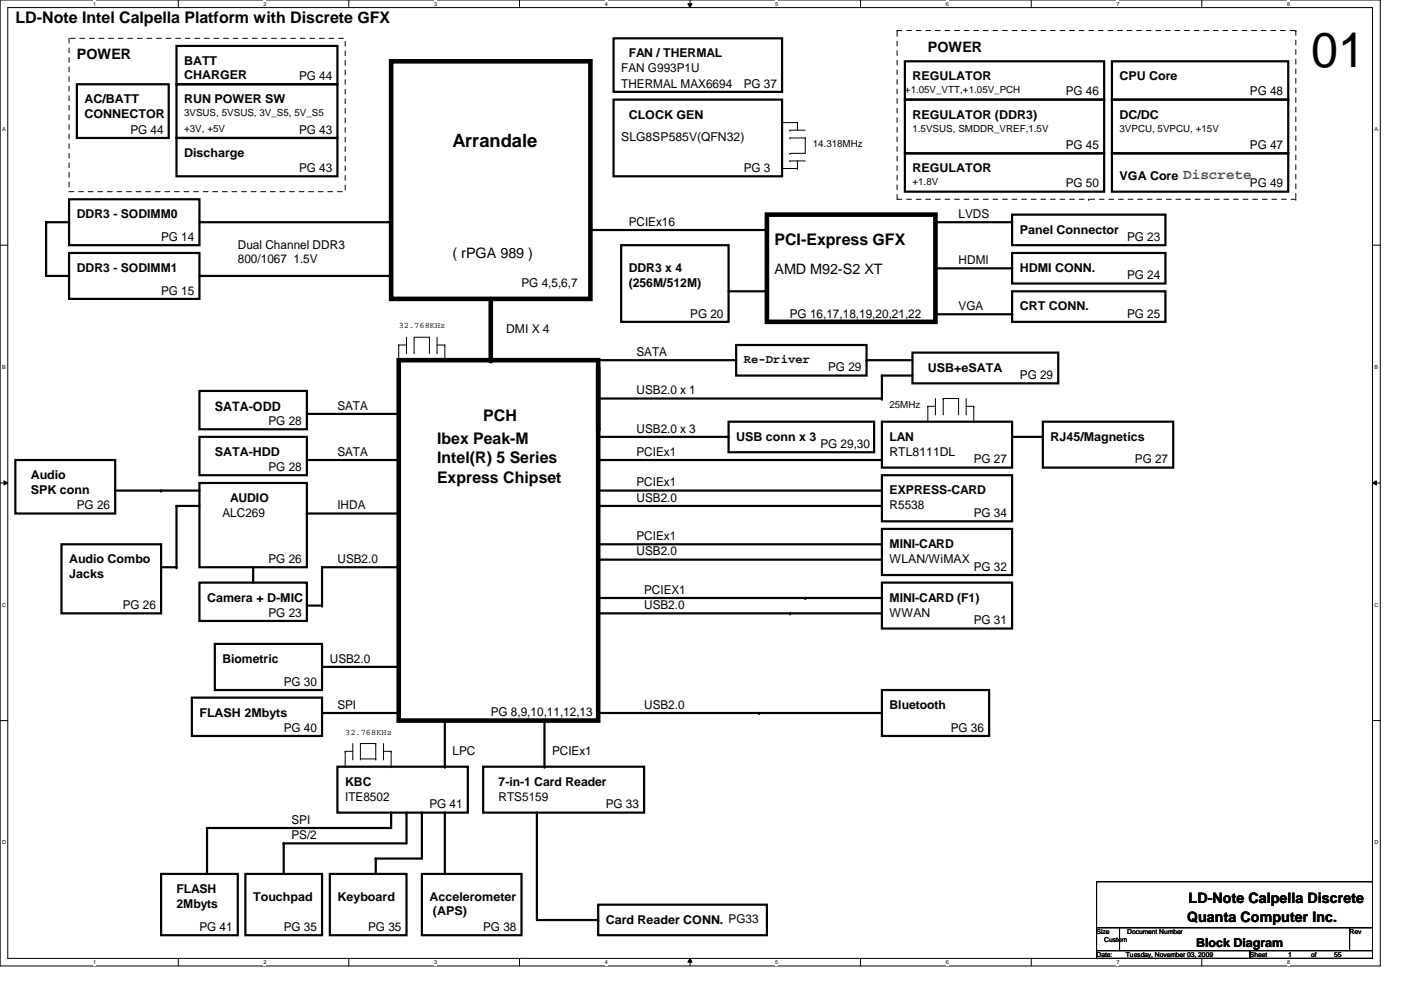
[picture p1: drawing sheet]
<svg xmlns="http://www.w3.org/2000/svg" width="297mm" height="210mm" viewBox="0 0 297 210" stroke-linecap="round" stroke-linejoin="round" font-family="sans-serif">
<path d="M0 0h292.6v204.8h-292.6zM1.6 1.6h289.4v201.6h-289.4z" fill="none" stroke="#000" stroke-width=".21"/>
<g fill="#fff">
<path d="M19.7 .2h.6v1.3h-.6z"/>
<path d="M19.7 203.4h.6v1.3h-.6z"/>
</g>
<path d="M37.8 0v1.6M37.8 203.2v1.6" fill="none" stroke="#000" stroke-width=".21"/>
<g fill="#fff">
<path d="M55.9 .2h.6v1.3h-.6z"/>
<path d="M55.9 203.4h.6v1.3h-.6z"/>
</g>
<path d="M74 0v1.6M74 203.2v1.6" fill="none" stroke="#000" stroke-width=".21"/>
<g fill="#fff">
<path d="M92 .2h.6v1.3h-.6z"/>
<path d="M92 203.4h.6v1.3h-.6z"/>
</g>
<path d="M110.1 0v1.6M110.1 203.2v1.6" fill="none" stroke="#000" stroke-width=".21"/>
<g fill="#fff">
<path d="M128.2 .2h.6v1.3h-.6z"/>
<path d="M128.2 203.4h.6v1.3h-.6z"/>
</g>
<path d="M145.8 .8h.9l-.4 .8zM146.3 0v1.6M146.3 203.2l.4 .8h-.9zM146.3 203.2v1.6" fill="none" stroke="#000" stroke-width=".21"/>
<path d="M145.8 .8h.9l-.4 .8zM146.3 203.2l.4 .8h-.9z" fill="#000"/>
<g fill="#fff">
<path d="M164.4 .2h.6v1.3h-.6z"/>
<path d="M164.4 203.4h.6v1.3h-.6z"/>
</g>
<path d="M182.5 0v1.6M182.5 203.2v1.6" fill="none" stroke="#000" stroke-width=".21"/>
<g fill="#fff">
<path d="M200.5 .2h.6v1.3h-.6z"/>
<path d="M200.5 203.4h.6v1.3h-.6z"/>
</g>
<path d="M218.6 0v1.6M218.6 203.2v1.6" fill="none" stroke="#000" stroke-width=".21"/>
<g fill="#fff">
<path d="M236.7 .2h.6v1.3h-.6z"/>
<path d="M236.7 203.4h.6v1.3h-.6z"/>
</g>
<path d="M254.8 0v1.6M254.8 203.2v1.6" fill="none" stroke="#000" stroke-width=".21"/>
<g fill="#fff">
<path d="M272.9 .2h.6v1.3h-.6z"/>
<path d="M272.9 203.4h.6v1.3h-.6z"/>
<path d="M.5 26.8h.7v1.3h-.7z"/>
<path d="M291.4 26.8h.7v1.3h-.7z"/>
<path d="M.5 77.2h.7v1.3h-.7z"/>
<path d="M291.4 77.2h.7v1.3h-.7z"/>
</g>
<path d="M0 52h1.6M291 52h1.6" fill="none" stroke="#000" stroke-width=".21"/>
<g fill="#fff">
<path d="M.5 127.6h.8v1.3h-.8z"/>
<path d="M291.4 127.6h.8v1.3h-.8z"/>
</g>
<path d="M0 102.4h1.6M.8 101.9l.8 .5-.8 .4zM291 102.4l.8-.5v.9zM291 102.4h1.6" fill="none" stroke="#000" stroke-width=".21"/>
<path d="M.8 101.9l.8 .5-.8 .4zM291 102.4l.8-.5v.9z" fill="#000"/>
<g fill="#fff">
<path d="M.5 178h.8v1.3h-.8z"/>
<path d="M291.4 178h.8v1.3h-.8z"/>
</g>
<g fill="none" stroke="#000" stroke-width=".21">
<path d="M165.8 35.7h.1M165.8 29.3h.1M165.8 26h.1M165.8 35.7h3.3M165.8 29.3v3.2M165.8 26h3.3M167.5 29.3h.1M167.5 32.5h.1M167.5 34.1h.1M167.5 27.6h.1M167.5 29.3h3.2M167.5 34.1h3.2"/>
<path d="M167.5 27.6h3.2M169.1 35.7h.1M169.1 26h.1M169.1 26v1.6M169.1 34.1v1.6M170.7 29.3h.1M170.7 29.3v3.2h-3.2M84.5 76.4h.1M84.5 73.2h.1M84.5 73.2v3.2M84.5 73.2h1.7M86.2 74.8h.1"/>
<path d="M86.2 71.5v3.3M87.8 74.8h.1M87.8 76.4h3.3M91.1 74.8h.1M91.1 76.4h.1M91.1 71.5h.1M91.1 71.5v3.3M91.1 71.5h-3.3v3.3M92.7 74.8h.1M92.7 73.2h1.6M92.7 71.5v3.3M94.3 73.2h.1"/>
<path d="M94.3 76.4h.1M94.3 73.2v3.2M196.7 86.1h.1M196.7 89.4h.1M196.7 86.1h1.6M196.7 86.1v3.3M198.3 87.8h.1M198.3 84.5v3.3M200 87.8h.1M200 84.5h.1M200 84.5v3.3M200 84.5h3.2v3.3"/>
<path d="M203.2 87.8h.1M204.8 87.8h.1M204.8 86.1h1.7M204.8 84.5v3.3M206.5 89.4h.1M206.5 86.1h.1M206.5 86.1v3.3M0 152.8h1.6M73.2 159.3h.1M73.2 159.3v3.3M73.2 159.3h1.6M74.8 157.6v3.3"/>
<path d="M79.7 157.6h.1M79.7 157.6v3.3M79.7 157.6h-3.3v3.3M81.3 159.3h1.6M81.3 157.6v3.3M82.9 159.3h.1M82.9 159.3v3.3M291 152.8h1.6M73.2 162.6h.1M74.8 160.9h.1M76.4 160.9h.1M76.4 160.9h3.3"/>
<path d="M79.7 160.9h.1M81.3 160.9h.1M82.9 162.6h.1M232.5 186.9h58.5v9.8h-58.5zM232.5 196.7h4.9v4.8h-4.9zM237.4 196.7h48.7v4.8h-48.7zM286.1 196.7h4.9v4.8h-4.9zM232.5 201.5h32.5v1.7h-32.5zM265 201.5h26v1.7h-26z"/>
</g>
<path d="M82.9 13h42.3v50.4h-42.3zM162.6 45.5h35.7v22.7h-35.7zM84.5 76.4h42.3v76.4h-42.3zM104.1 63.4v13M126.8 78v13" fill="none" stroke="#000" stroke-width=".97"/>
<g fill="none" stroke="#000" stroke-width=".47">
<path d="M16.3 17.9h19.5v11.4h-19.5zM37.4 9.7h34.1v8.2h-34.1zM37.4 17.9h34.1v11.4h-34.1zM130.1 8.1h35.7v11.4h-35.7zM191.9 13h42.2v8.1h-42.2zM235.8 13h37.3v8.1h-37.3zM37.4 29.3h34.1v8.1h-34.1zM130.1 21.1h35.7v16.3h-35.7zM191.9 21.1h42.2v11.4h-42.2zM191.9 32.5h42.2v8.1h-42.2zM235.8 21.1h37.3v11.4h-37.3zM235.8 32.5h37.3v8.1h-37.3z"/>
<path d="M14.6 53.6h27.7v9.8h-27.7zM14.6 42.2h27.7v9.8h-27.7zM14.6 47.1h-4.8v11.4h4.8M42.3 47.1h40.6M42.3 58.5h40.6M125.2 48.8h37.4M131.7 52h22.8v16.2h-22.8zM198.3 47.1h16.3M198.3 56.9h16.3M214.6 45.5h32.5v6.5h-32.5zM214.6 53.6h32.5v6.5h-32.5zM154.5 61.8h8.1"/>
<path d="M156.1 73.2h27.6v6.4h-27.6zM156.1 76.4h-29.3v8.1h60.2v-4.9h6.5M183.7 76.4h9.8M193.5 74.8h30.9v6.5h-30.9zM198.3 66.6h16.3M214.6 61.8h32.5v6.4h-32.5zM3.3 97.5h21.1v11.4h-21.1zM42.3 92.6h22.8v8.2h-22.8zM42.3 82.9h22.8v8.1h-22.8zM65.1 97.5h19.4M65.1 87.8h19.4M126.8 97.5h60.2"/>
<path d="M126.8 92.6h27.7M154.5 89.4h30.8v6.5h-30.8zM187 89.4h27.6v9.7h-27.6zM214.6 92.6h6.5M221.1 89.4h27.6v9.7h-27.6zM13 115.4h21.2v14.6h-21.2zM24.4 104h17.9M42.3 102.4h22.8v17.9h-22.8zM42.3 107.3h-4.9v13h-3.2M65.1 108.9h19.4M126.8 107.3h60.2M126.8 104h60.2"/>
<path d="M126.8 118.7h60.2M126.8 115.4h60.2M187 112.1h27.6v9.8h-27.6zM187 100.8h27.6v9.7h-27.6zM42.3 123.5h22.8v8.2h-22.8zM45.5 136.5h22.8v9.8h-22.8zM53.7 120.3v3.2M84.5 120.3h-16.2v8.1h-3.2M126.8 130h60.2M126.8 126.8h60.2M187 123.5h27.6v9.8h-27.6zM40.7 147.9h27.6v8.1h-27.6z"/>
<path d="M68.3 151.2h16.2M68.3 141.4h16.2M94.3 152.8v9.8M115.4 152.8v9.8M126.8 151.2h60.2M187 146.3h22.7v9.7h-22.7zM71.5 162.6h27.7v9.7h-27.7zM82.9 172.3v3.3h-39v9.7M86.2 172.3v6.5h-26v6.5M89.4 172.3v9.7h-9.7v3.3M94.3 172.3v13M102.4 162.6h34.2v9.7h-34.2z"/>
<path d="M113.8 172.3v22.8h13M34.2 185.3h16.2v13h-16.2zM52 185.3h16.3v13h-16.3zM69.9 185.3h16.3v13h-16.3zM89.4 185.3h21.2v13h-21.2zM126.8 191.8h35.8v6.5h-35.8z"/>
</g>
<g fill="#000">
<circle cx="9.8" cy="47.1" r=".23"/>
<circle cx="14.6" cy="47.1" r=".23"/>
<circle cx="14.6" cy="58.5" r=".23"/>
<circle cx="82.9" cy="58.5" r=".23"/>
<circle cx="82.9" cy="47.1" r=".23"/>
<circle cx="125.2" cy="48.8" r=".23"/>
<circle cx="198.3" cy="47.1" r=".23"/>
<circle cx="198.3" cy="56.9" r=".23"/>
<circle cx="104.1" cy="76.4" r=".49"/>
<circle cx="126.8" cy="76.4" r=".23"/>
<circle cx="162.6" cy="61.8" r=".23"/>
<circle cx="183.7" cy="76.4" r=".23"/>
<circle cx="187" cy="79.6" r=".23"/>
<circle cx="214.6" cy="66.6" r=".23"/>
<circle cx="65.1" cy="97.5" r=".23"/>
<circle cx="84.5" cy="87.8" r=".23"/>
<circle cx="126.8" cy="97.5" r=".23"/>
<circle cx="126.8" cy="84.5" r=".23"/>
<circle cx="126.8" cy="91" r=".49"/>
<circle cx="154.5" cy="92.6" r=".23"/>
<circle cx="187" cy="84.5" r=".23"/>
<circle cx="214.6" cy="92.6" r=".23"/>
<circle cx="24.4" cy="104" r=".23"/>
<circle cx="34.2" cy="104" r=".23"/>
<circle cx="37.4" cy="107.3" r=".23"/>
<circle cx="65.1" cy="108.9" r=".23"/>
<circle cx="187" cy="107.3" r=".23"/>
<circle cx="187" cy="104" r=".23"/>
<circle cx="187" cy="115.4" r=".23"/>
<circle cx="187" cy="118.7" r=".23"/>
<circle cx="34.2" cy="120.3" r=".23"/>
<circle cx="37.4" cy="120.3" r=".23"/>
<circle cx="53.7" cy="120.3" r=".23"/>
<circle cx="65.1" cy="128.4" r=".23"/>
<circle cx="68.3" cy="128.4" r=".23"/>
<circle cx="68.3" cy="120.3" r=".23"/>
<circle cx="167.5" cy="130" r=".23"/>
<circle cx="170.7" cy="126.8" r=".23"/>
<circle cx="187" cy="130" r=".23"/>
<circle cx="187" cy="126.8" r=".23"/>
<circle cx="68.3" cy="151.2" r=".23"/>
<circle cx="84.5" cy="141.4" r=".23"/>
<circle cx="160.9" cy="151.2" r=".23"/>
<circle cx="187" cy="151.2" r=".23"/>
<circle cx="43.9" cy="175.6" r=".23"/>
<circle cx="60.2" cy="178.8" r=".23"/>
<circle cx="82.9" cy="172.3" r=".23"/>
<circle cx="86.2" cy="172.3" r=".23"/>
<circle cx="89.4" cy="172.3" r=".23"/>
<circle cx="94.3" cy="172.3" r=".23"/>
<circle cx="94.3" cy="162.6" r=".23"/>
<circle cx="113.8" cy="172.3" r=".23"/>
<circle cx="115.4" cy="162.6" r=".23"/>
<circle cx="79.7" cy="182" r=".23"/>
<circle cx="126.8" cy="195.1" r=".23"/>
</g>
<path d="M14.6 8.1h58.6v32.5h-58.6zM190.2 6.5h84.5M190.2 6.5h.1M274.7 6.5h.1M274.7 6.5v35.7M190.2 42.2h40.6M190.2 42.2v-35.7M230.8 42.2h.1M274.7 42.2h.1M274.7 42.2h-43.9" fill="none" stroke="#000" stroke-width=".21" stroke-dasharray="1 1 1 1 1 1 1 1"/>
<text font-size="10.4" x="278" y="14.2">01</text>
<text font-size="3.9" x="95.9" y="31.2">Arrandale</text>
<g font-size="3.4">
<text x="3.3" y="4.8">LD-Note Intel Calpella Platform with Discrete GFX</text>
<text x="164.2" y="51.9">PCI-Express GFX</text>
<text x="102.4" y="89.3">PCH</text>
<text x="92.7" y="94.2">Ibex Peak-M</text>
<text x="92.7" y="98.3">Intel(R) 5 Series</text>
<text x="92.7" y="102.3">Express Chipset</text>
</g>
<g font-size="3">
<text x="196.7" y="11">POWER</text>
<text x="16.3" y="12.6">POWER</text>
<text x="95.9" y="54.7">( rPGA 989 )</text>
<text x="164.2" y="58">AMD M92-S2 XT</text>
<text x="252" y="191.4">LD-Note Calpella Discrete</text>
<text x="251.7" y="195.5">Quanta Computer Inc.</text>
</g>
<text font-size="3" fill="#00f" x="250.9" y="38">Discrete</text>
<text font-size="2.8" x="45.5" y="87.1">SATA-ODD</text>
<g font-size="2.6">
<text x="39" y="13.8">BATT</text>
<text x="39" y="16.8">CHARGER</text>
<text x="63.4" y="16.9">PG 44</text>
<text x="131.7" y="15.3">FAN G993P1U</text>
<text x="133.3" y="12.1">FAN / THERMAL</text>
<text x="193.5" y="17">REGULATOR</text>
<text x="237.4" y="17">CPU Core</text>
<text x="17.9" y="21.9">AC/BATT</text>
<text x="39" y="21.9">RUN POWER SW</text>
<text x="131.7" y="18.6">THERMAL MAX6694</text>
<text x="157.7" y="18.6">PG 37</text>
<text x="226" y="20.2">PG 46</text>
<text x="265" y="20.2">PG 48</text>
<text x="17.9" y="25">CONNECTOR</text>
<text x="27.6" y="28.3">PG 44</text>
<text x="63.4" y="28.3">PG 43</text>
<text x="131.7" y="29.9">SLG8SP585V(QFN32)</text>
<text x="133.3" y="25.1">CLOCK GEN</text>
<text x="193.5" y="25.1">REGULATOR (DDR3)</text>
<text x="237.4" y="25.1">DC/DC</text>
<text x="39" y="33.3">Discharge</text>
<text x="226" y="31.6">PG 45</text>
<text x="265" y="31.6">PG 47</text>
<text x="63.4" y="36.4">PG 43</text>
<text x="157.7" y="36.4">PG 3</text>
<text x="193.5" y="36.5">REGULATOR</text>
<text x="226" y="39.7">PG 50</text>
<text x="237.4" y="38.1">VGA Core</text>
<text x="265" y="39.7">PG 49</text>
<text x="16.3" y="46.3">DDR3 - SODIMM0</text>
<text x="133.3" y="47.8">PCIEx16</text>
<text x="203.2" y="46.2">LVDS</text>
<text x="34.2" y="51.1">PG 14</text>
<text x="50.4" y="52.7">Dual Channel DDR3</text>
<text x="216.2" y="49.5">Panel Connector</text>
<text x="239" y="51.1">PG 23</text>
<text x="16.3" y="57.7">DDR3 - SODIMM1</text>
<text x="50.4" y="55.7">800/1067 1.5V</text>
<text x="133.3" y="57.7">DDR3 x 4</text>
<text x="203.2" y="56">HDMI</text>
<text x="216.2" y="57.7">HDMI CONN.</text>
<text x="239" y="59.2">PG 24</text>
<text x="34.2" y="62.4">PG 15</text>
<text x="110.6" y="60.8">PG 4,5,6,7</text>
<text x="133.3" y="60.7">(256M/512M)</text>
<text x="203.2" y="65.7">VGA</text>
<text x="216.2" y="65.8">CRT CONN.</text>
<text x="107.3" y="70.6">DMI X 4</text>
<text x="146.3" y="67.4">PG 20</text>
<text x="167.5" y="67.4">PG 16,17,18,19,20,21,22</text>
<text x="239" y="67.4">PG 25</text>
<text x="135" y="75.5">SATA</text>
<text x="157.7" y="76.9">Re-Driver</text>
<text x="135" y="83.6">USB2.0 x 1</text>
<text x="175.6" y="78.7">PG 29</text>
<text x="196.7" y="78.8">USB+eSATA</text>
<text x="216.2" y="80.3">PG 29</text>
<text x="71.5" y="86.8">SATA</text>
<text x="56.9" y="90.1">PG 28</text>
<text x="135" y="91.7">USB2.0 x 3</text>
<text x="156.1" y="93.4">USB conn x 3</text>
<text x="173.9" y="95">PG 29,30</text>
<text x="188.6" y="93.4">LAN</text>
<text x="222.7" y="93.4">RJ45/Magnetics</text>
<text x="6.5" y="101.6">Audio</text>
<text x="45.5" y="96.7">SATA-HDD</text>
<text x="56.9" y="99.9">PG 28</text>
<text x="71.5" y="96.6">SATA</text>
<text x="135" y="96.6">PCIEx1</text>
<text x="188.6" y="96.6">RTL8111DL</text>
<text x="206.5" y="98.2">PG 27</text>
<text x="240.6" y="98.2">PG 27</text>
<text x="6.5" y="104.6">SPK conn</text>
<text x="16.3" y="108">PG 26</text>
<text x="48.8" y="106.4">AUDIO</text>
<text x="71.5" y="108">IHDA</text>
<text x="135" y="106.3">USB2.0</text>
<text x="135" y="103.1">PCIEx1</text>
<text x="188.6" y="104.8">EXPRESS-CARD</text>
<text x="188.6" y="108">R5538</text>
<text x="47.2" y="109.6">ALC269</text>
<text x="206.5" y="109.6">PG 34</text>
<text x="14.6" y="119.4">Audio Combo</text>
<text x="56.9" y="119.3">PG 26</text>
<text x="71.5" y="119.3">USB2.0</text>
<text x="135" y="114.5">PCIEx1</text>
<text x="135" y="117.7">USB2.0</text>
<text x="188.6" y="116.2">MINI-CARD</text>
<text x="188.6" y="119.3">WLAN/WiMAX</text>
<text x="14.6" y="122.5">Jacks</text>
<text x="136.6" y="125.9">PCIEX1</text>
<text x="206.5" y="121">PG 32</text>
<text x="26" y="129.1">PG 26</text>
<text x="43.9" y="127.6">Camera + D-MIC</text>
<text x="56.9" y="130.7">PG 23</text>
<text x="136.6" y="129.1">USB2.0</text>
<text x="188.6" y="127.6">MINI-CARD (F1)</text>
<text x="188.6" y="130.7">WWAN</text>
<text x="206.5" y="132.4">PG 31</text>
<text x="47.2" y="140.6">Biometric</text>
<text x="69.9" y="140.5">USB2.0</text>
<text x="60.2" y="145.4">PG 30</text>
<text x="42.3" y="151.9">FLASH 2Mbyts</text>
<text x="60.2" y="155.1">PG 40</text>
<text x="71.5" y="150.2">SPI</text>
<text x="104.1" y="151.8">PG 8,9,10,11,12,13</text>
<text x="136.6" y="150.2">USB2.0</text>
<text x="188.6" y="150.3">Bluetooth</text>
<text x="201.6" y="155.1">PG 36</text>
<text x="95.9" y="160">LPC</text>
<text x="117" y="160">PCIEx1</text>
<text x="73.2" y="166.6">KBC</text>
<text x="105.7" y="166.6">7-in-1 Card Reader</text>
<text x="73.2" y="169.8">ITE8502</text>
<text x="91.1" y="171.4">PG 41</text>
<text x="105.7" y="169.8">RTS5159</text>
<text x="128.4" y="171.4">PG 33</text>
<text x="61.8" y="174.6">SPI</text>
<text x="61.8" y="177.9">PS/2</text>
<text x="37.4" y="189.4">FLASH</text>
<text x="53.7" y="191">Touchpad</text>
<text x="71.5" y="191">Keyboard</text>
<text x="91.1" y="191">Accelerometer</text>
<text x="37.4" y="192.4">2Mbyts</text>
<text x="42.3" y="197.4">PG 41</text>
<text x="60.2" y="197.4">PG 35</text>
<text x="78.1" y="197.4">PG 35</text>
<text x="91.8" y="194.1">(APS)</text>
<text x="102.4" y="197.4">PG 38</text>
<text x="128.4" y="195.8">Card Reader CONN. PG33</text>
<text x="253.6" y="200.7">Block Diagram</text>
</g>
<g font-size="2.1">
<text x="191.9" y="19.8">+1.05V_VTT,+1.05V_PCH</text>
<text x="39" y="24.6">3VSUS, 5VSUS, 3V_S5, 5V_S5</text>
<text x="39" y="27.9">+3V, +5V</text>
<text x="193.5" y="27.9">1.5VSUS, SMDDR_VREF,1.5V</text>
<text x="237.4" y="27.9">3VPCU, 5VPCU, +15V</text>
<text x="172.3" y="31.2">14.318MHz</text>
<text x="193.5" y="39.3">+1.8V</text>
<text x="188.6" y="86.4">25MHz</text>
</g>
<g font-size="1.8">
<text x="84.5" y="69.6">32.768KHz</text>
<text x="73.2" y="155.8">32.768KHz</text>
</g>
<g font-size="1.4">
<text x="232.5" y="198">Size</text>
<text x="232.5" y="202.9">Date:</text>
<text x="234.1" y="199.6">Custom</text>
<text x="238.7" y="202.9">Tuesday, November 03, 2009</text>
<text x="239" y="198">Document Number</text>
<text x="265" y="202.9">Sheet</text>
<text x="273.1" y="202.9">1</text>
<text x="278" y="202.9">of</text>
<text x="282.9" y="202.9">55</text>
<text x="286.1" y="198">Rev</text>
</g>
<g font-size="1.2">
<text x="19.7" y="1.2">1</text>
<text x="55.9" y="1.2">2</text>
<text x="92" y="1.2">3</text>
<text x="128.2" y="1.2">4</text>
<text x="164.4" y="1.2">5</text>
<text x="200.5" y="1.2">6</text>
<text x="236.7" y="1.2">7</text>
<text x="272.9" y="1.2">8</text>
<text x=".5" y="27.9">A</text>
<text x="291.4" y="27.9">A</text>
<text x=".5" y="78.2">B</text>
<text x="291.4" y="78.2">B</text>
<text x=".5" y="128.7">C</text>
<text x="291.4" y="128.7">C</text>
<text x=".5" y="179">D</text>
<text x="291.4" y="179">D</text>
<text x="19.7" y="204.4">1</text>
<text x="55.9" y="204.4">2</text>
<text x="92" y="204.4">3</text>
<text x="128.2" y="204.4">4</text>
<text x="164.4" y="204.4">5</text>
<text x="200.5" y="204.4">6</text>
<text x="236.7" y="204.4">7</text>
<text x="272.9" y="204.4">8</text>
</g>
</svg>
